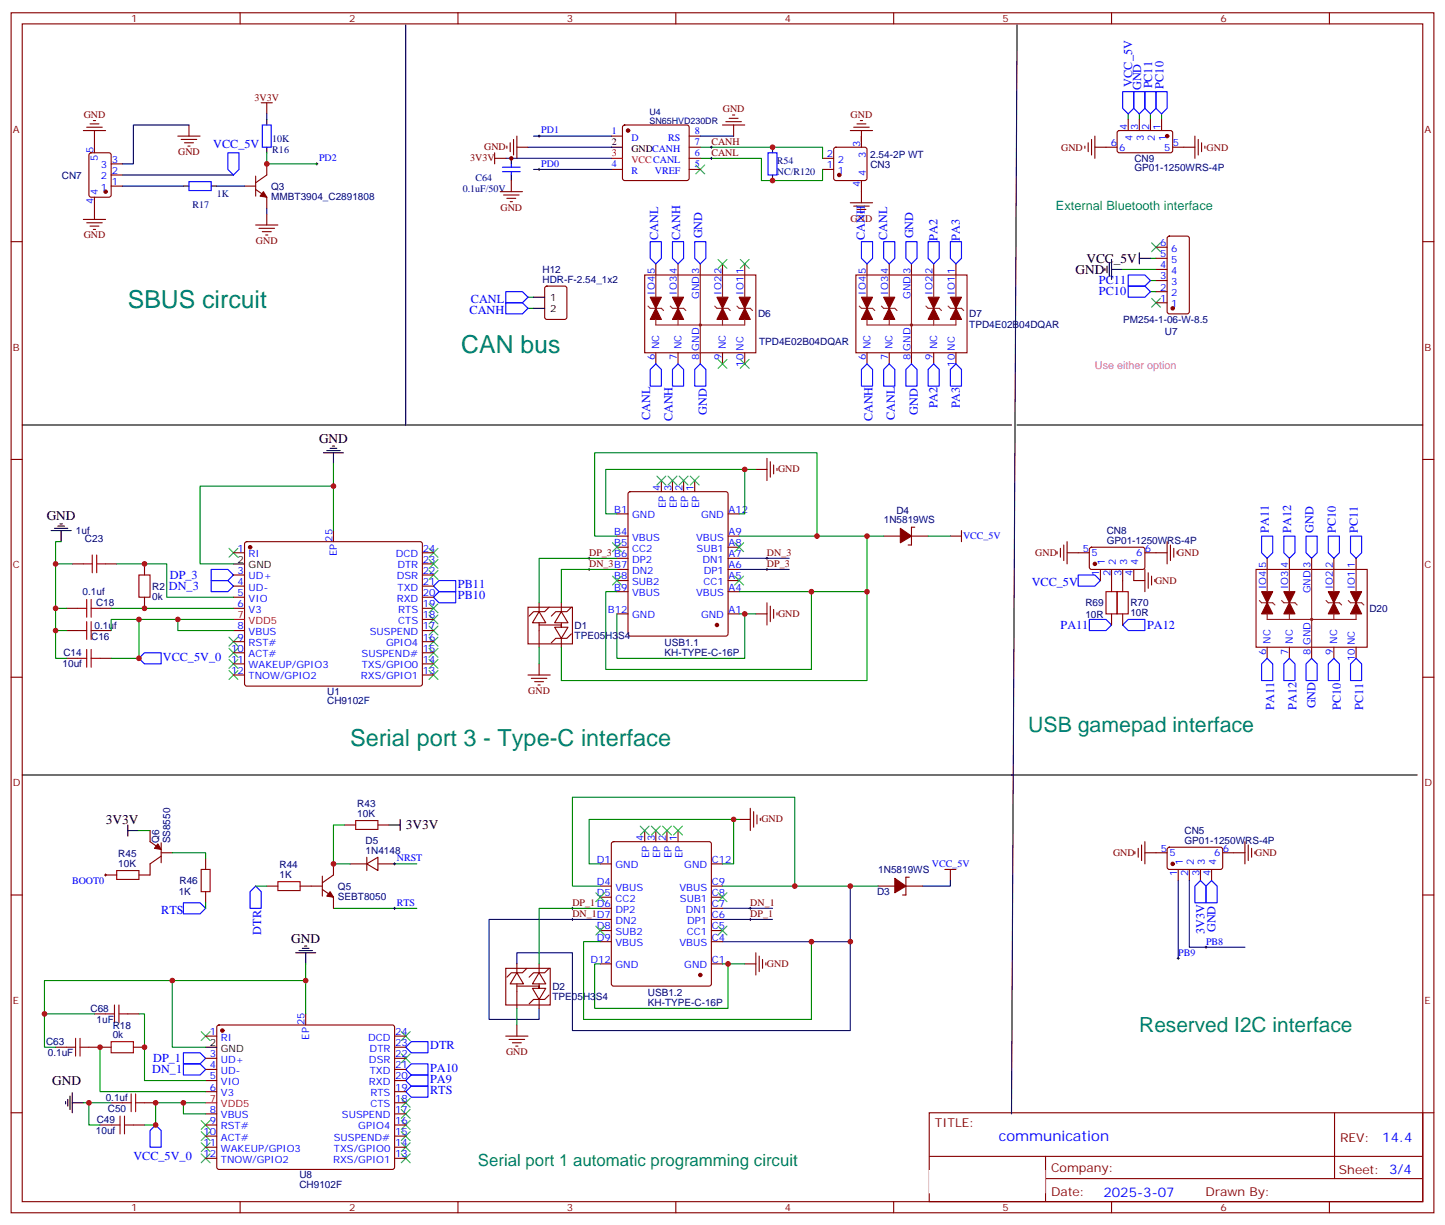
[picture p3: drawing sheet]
<svg xmlns="http://www.w3.org/2000/svg" width="459mm" height="389mm" viewBox="0 0 459 389" stroke-linecap="round" stroke-linejoin="round" font-family="sans-serif">
<g fill="none" stroke="#870000" stroke-width=".35">
<path d="M3.5 4.1h451.6v381h-451.6zM7.1 7.6h444.5v373.9h-444.5zM76.2 4.1v3.5M145.3 4.1v3.5M214.5 4.1v3.5M283.6 4.1v3.5M352.8 4.1v3.5M421.9 4.1v3.5M197.8 39.9l.5-.2h19.7l.5 .2 .2 .5v16.2l-.2 .5-.5 .2h-19.7l-.5-.2-.2-.5v-16.2zM358.1 37.9v3.6M361.6 37.9v3.6M365.1 37.9v3.6"/>
<path d="M368.7 37.9v3.6M28.5 48.7l.4-.2h5.7l.6 .4 .1 13-.5 .7h-5.9l-.6-.4-.1-13zM30 45v3.5M35.3 59.1h3.5M35.3 55.6h3.5M35.3 52h3.5M77.6 59.1h3.5M81.1 55.9v6.4M84.7 52v3.6l-3.6 2.4M194 53.8h3.6M194 43.2h3.6M218.7 46.7h3.5"/>
<path d="M218.7 53.8h3.5M218.7 50.3h3.5M218.7 43.2h3.5M261.1 53.8h3.5M261.1 50.3h3.5M264.8 46.9l.5-.2h9.2l.5 .2 .2 .5v9.2l-.3 .5-.4 .2h-9.2l-.5-.2-.2-.5v-9.2zM273.4 43.2v3.5M273.4 57.3v3.6M351 46.7h3.5M354.8 41.7l.4-.2h16.5l.5 .7-.1 5.9-.6 .4-16.5-.1-.5-.6v-5.6zM372.2 46.7h3.5M3.5 76.7h3.6"/>
<path d="M30 62.6v3.5M81.1 60.1l3.6 2.5v3.5M366.9 78.5h3.5M370.7 75.2l.4-.2h5.7l.6 .4 .1 23.6-.5 .6-5.9 .1-.6-.5-.1-23.5zM451.6 76.7h3.5M173.1 91l.5-.2h5.6l.7 .5v9.4l-.4 .7h-5.9l-.7-.4v-9.5zM204.6 87.3h35.3v24.7h-35.3zM208.1 83.8v3.5M215.2 83.8v3.5M222.2 83.8v3.5M229.3 83.8v3.5M236.4 83.8v3.5"/>
<path d="M271.6 87.3h35.3v24.7h-35.3zM275.2 83.8v3.5M282.2 83.8v3.5M289.3 83.8v3.5M296.3 83.8v3.5M303.4 83.8v3.5M366.9 96.1h3.5M366.9 92.6h3.5M366.9 89.1h3.5M366.9 85.5h3.5M366.9 82h3.5M208.1 112v3.5"/>
<path d="M215.2 112v3.5M222.2 112v3.5M229.3 112v3.5M236.4 112v3.5M275.2 112v3.5M282.2 112v3.5M289.3 112v3.5M296.3 112v3.5M303.4 112v3.5M3.5 145.9h3.6M199.6 156.3l.4-.2h30.4l.5 .2 .2 .5v44.5l-.3 .5-.4 .2h-30.4l-.5-.3-.2-.4v-44.5zM209.9 152.6v3.5"/>
<path d="M213.4 152.6v3.5M217 152.6v3.5M220.5 152.6v3.5M451.6 145.9h3.5M22.9 179h3.6M33.5 179h3.5M45.9 179v3.6M74.1 175.5h3.5M77.8 172.2l.5-.2h55l.5 .2 .3 .5v44.4l-.3 .5-.5 .2h-55l-.5-.2-.2-.5v-44.4zM105.8 168.5v3.5M134.1 175.5h3.5M134.1 179h3.5"/>
<path d="M195.8 163.2h3.5M195.8 170.2h3.5M195.8 173.7h3.5M195.8 177.3h3.5M231.1 163.2h3.5M231.1 170.2h3.5M231.1 173.7h3.5M231.1 177.3h3.5M280.5 170.2h5.3M289.3 170.2h5.3M290.3 167.4h-1v5.6h-1.1M342.2 175.5h3.5"/>
<path d="M346 173.9l.4-.2 16.5 .1 .5 .6-.1 6-.6 .4-16.5-.1-.5-.6v-5.7zM363.4 175.5h3.5M402.2 177.3v3.5M409.2 177.3v3.5M416.3 177.3v3.5M423.3 177.3v3.5M430.4 177.3v3.5M21.2 193.1h3.5M31.7 193.1h3.6M45.9 189.6v3.5M74.1 182.6h3.5M74.1 186.1h3.5"/>
<path d="M74.1 189.6h3.5M74.1 193.1h3.5M134.1 182.6h3.5M134.1 186.1h3.5M134.1 189.6h3.5M134.1 193.1h3.5M134.1 196.7h3.5M167.6 192.8h14.1v11.6h-14.1zM171.1 194.2l2.1 3.5h-4.2zM171.1 191.4v2.8M171.1 197.7v7.8M174.3 192.8l-1.4 1.4h-3.6l-1.4 1.4"/>
<path d="M176 199.1h4.3l-2.1 3.6zM178.2 194.2l2.1 3.5h-4.3zM178.2 197.7v1.4v-.7h-7.1M178.2 191.4v2.8M181.3 192.8l-1.4 1.4h-3.5l-1.4 1.4M195.8 180.8h3.5M195.8 184.3h3.5M195.8 187.9h3.5M195.8 194.9h3.5M231.1 180.8h3.5M231.1 184.3h3.5M231.1 187.9h3.5"/>
<path d="M231.1 194.9h3.5M349.2 180.8v3.5M352.8 180.8v7.1M352.8 194.9v3.5M356.3 180.8v7.1M356.3 194.9v3.5M359.8 180.8v3.5M398.6 180.8h35.3v24.7h-35.3zM3.5 215h3.6M21.2 200.2h3.5M21.2 209h3.5M31.7 200.2h3.6"/>
<path d="M31.7 209h3.6M74.1 200.2h3.5M74.1 203.7h3.5M74.1 207.3h3.5M74.1 210.8h3.5M74.1 214.3h3.5M134.1 200.2h3.5M134.1 203.7h3.5M134.1 207.3h3.5M134.1 210.8h3.5M134.1 214.3h3.5M178.2 202.7v2.8"/>
<path d="M181.3 201.3l-1.4 1.4h-3.5l-1.4 1.4M402.2 205.5v3.5M409.2 205.5v3.5M416.3 205.5v3.5M423.3 205.5v3.5M430.4 205.5v3.5M451.6 215h3.5M33.5 277.8h3.5M47.6 263.7v3.5l3.6 2.5M51.2 271.8l-3.6 2.5v3.5h-3.5M51.2 270.8h3.5M51.2 267.6v6.3"/>
<path d="M65.3 272.5v3.5M102.3 278.2v6.3M105.8 274.3v3.5l-3.5 2.5M109.4 261.9h3.5M111.1 274.3h5.3M116.4 274.3l3.5-2.1v4.2zM116.4 272.2v4.2M119.9 274.3h5.3M119.9 261.9h3.6M190.5 274.3h3.5M194.3 267.4l.4-.2h30.4l.5 .2 .2 .5v44.5l-.3 .5-.4 .2h-30.4l-.5-.2-.2-.5v-44.5zM204.6 263.7v3.5"/>
<path d="M208.1 263.7v3.5M211.7 263.7v3.5M215.2 263.7v3.5M225.8 274.3h3.5M288.6 278.5h-1.1v5.7h-1M366.9 270.8h3.5M370.7 269.2l.4-.2h16.5l.5 .7-.1 5.9-.7 .4h-16.5l-.4-.7v-5.6zM373.9 276v3.6M377.5 276v3.6M381 276v3.6M384.5 276v3.6M388.1 270.8h3.5"/>
<path d="M3.5 284.2h3.6M65.3 283.1v3.5M84.7 281.3h3.5M95.2 281.3h7.1M102.3 282.4l3.5 2.5v3.5M190.5 281.3h3.5M190.5 284.9h3.5M190.5 288.4h3.5M190.5 291.9h3.5M190.5 295.5h3.5M190.5 299h3.5M225.8 281.3h3.5"/>
<path d="M225.8 284.9h3.5M225.8 288.4h3.5M225.8 291.9h3.5M225.8 295.5h3.5M225.8 299h3.5M278.7 281.3h5.3M287.5 281.3h5.3M451.6 284.2h3.5M160.5 307.4h14.1v11.7h-14.1zM164 308.9l2.2 3.5h-4.3zM164 306v2.9M164 312.4v7.7"/>
<path d="M167.2 307.4l-1.4 1.5h-3.5l-1.4 1.4M169 313.8h4.2l-2.1 3.5zM171.1 308.9l2.1 3.5h-4.2zM171.1 312.4v1.4v-.7h-7.1M171.1 306v2.9M171.1 317.3v2.8M174.3 307.4l-1.4 1.5h-3.6l-1.4 1.4M174.3 315.9l-1.4 1.4h-3.6l-1.4 1.4M190.5 306h3.5M225.8 306h3.5M17.6 332.5h3.6M28.2 332.5h7.1"/>
<path d="M30 321.9h3.5M40.6 321.9h3.5M42.3 332.5h3.6M65.3 329h3.5M65.3 336h3.5M65.3 339.5h3.5M69 325.6l.5-.2h55l.5 .2 .2 .5v44.5l-.2 .5-.5 .2h-55l-.5-.2-.2-.5v-44.5zM97 321.9v3.5M125.2 329h3.6M125.2 336h3.6M125.2 339.5h3.6M125.2 332.5h3.6"/>
<path d="M3.5 353.3h3.6M31.7 357.2h3.6M35.3 350.1h3.5M42.3 357.2h3.6M45.9 350.1h3.5M65.3 343.1h3.5M65.3 346.6h3.5M65.3 353.7h3.5M65.3 357.2h3.5M125.2 343.1h3.6M125.2 346.6h3.6M125.2 353.7h3.6"/>
<path d="M125.2 357.2h3.6M125.2 350.1h3.6M294.9 353.3h156.7v28.2h-156.7zM423.5 353.3l.1 20.9M451.6 353.3h3.5M65.3 360.7h3.5M65.3 364.2h3.5M65.3 367.8h3.5M125.2 360.7h3.6M125.2 364.2h3.6M125.2 367.8h3.6M295 367.2h156.4"/>
<path d="M331.8 374.2h119.6M331.8 367.2v14.1M76.2 381.5v3.6M145.3 381.5v3.6M214.5 381.5v3.6M283.6 381.5v3.6M352.8 381.5v3.6M421.9 381.5v3.6"/>
</g>
<g fill="none" stroke="#000080" stroke-width=".35">
<path d="M60 39.7h-17.7v12.3h-3.5M84.7 36.2v1.7M38.8 55.6h35.3M38.8 59.1h19.4M68.8 59.1h8.8M160.5 50.3h33.5M167.6 46.7h26.4M169.3 53.8h24.7M169.3 43.2h24.7M222.2 43.2h10.6M84.7 66.1v1.8M234.6 177.3h15.9"/>
<path d="M234.6 180.8h15.9M301.6 279.6v1.7h-8.8M373.9 279.6v24.7M377.5 279.6v21.1h17.6M190.5 291.9h-35.3v31.8h15.9v-3.6M229.3 299h40.6M229.3 288.4h15.9M229.3 291.9h15.9M269.9 281.3v45.9h-88.2v-24.7h-17.7v3.5"/>
</g>
<g fill="none" stroke="#800000" stroke-width=".35">
<path d="M28.6 39.3h2.8M29.6 38.3h.7M60 39.7v3.5M82.9 32.6h3.5M84.7 32.6v3.6M229.3 39.7h7.1M230.4 38.6h4.9M231.4 37.6h2.8M232.5 36.5h.7M232.8 39.7v3.5M272 39.3h2.8M273 38.3h.8"/>
<path d="M26.5 41.5h7M27.5 40.4h5M30 41.5v3.5M56.4 43.2h7.1M57.5 44.3h4.9M58.6 45.3h2.8M59.6 46.4h.7M157 50.3h3.5M157 48.5v3.5M160.9 46.4v.7M161.9 45.3v2.9M162.3 57.3v3.6"/>
<path d="M163 44.3v4.9M164 43.2v7.1M164 46.7h3.6M269.9 41.5h7M270.9 40.4h5M273.4 41.5v3.5M344.3 46.4v.7M345.4 45.3v2.9M346.4 44.3v4.9M347.5 46.7h3.5M347.5 43.2v7.1M375.7 46.7h3.5"/>
<path d="M379.2 43.2v7.1M380.3 44.3v4.9M381.4 45.3v2.9M382.4 46.4v.7M26.5 69.7h7M27.5 70.7h5M28.6 71.8h2.8M29.6 72.8h.7M30 66.1v3.6M81.1 71.4h7.1M82.2 72.5h4.9M83.3 73.6h2.8"/>
<path d="M84.3 74.6h.7M84.7 67.9v3.5M158.7 60.9h7.1M159.8 61.9h4.9M160.9 63h2.8M161.9 64h.7M269.9 64.4h7M270.9 65.4h5M272 66.5h2.8M273 67.6h.8M273.4 60.9v3.5M239.9 149h3.5"/>
<path d="M243.4 145.5v7.1M244.5 146.6v4.9M245.5 147.6v2.9M246.6 148.7v.7M301.6 170.2h3.6M305.2 168.5v3.5M335.5 175.2v.7M336.5 174.1v2.8M337.6 173v5M338.7 175.5h3.5M338.7 172v7M366.9 175.5h3.5"/>
<path d="M370.4 172v7M371.5 173v5M372.5 174.1v2.8M373.6 175.2v.7M239.9 194.9h3.5M243.4 191.4v7M244.5 192.4v5M245.5 193.5v2.8M246.6 194.6v.7M359.8 184.3h3.6M363.4 180.8v7.1M364.4 181.9v4.9"/>
<path d="M365.5 182.9v2.8M366.5 184v.7M167.6 214.3h7M168.6 215.4h5M169.7 216.4h2.8M170.7 217.5h.7M171.1 210.8v3.5M238.1 256.6v7.1M239.2 257.7v4.9M240.2 258.8v2.8M241.3 259.8v.7M234.6 260.2h3.5"/>
<path d="M299.9 276h3.5M301.6 276v3.6M360.2 270.4v.7M361.2 269.3v2.9M362.3 268.3v4.9M363.4 270.8h3.5M363.4 267.2v7.1M391.6 270.8h3.5M395.1 267.2v7.1M396.2 268.3v4.9M397.2 269.3v2.9M398.3 270.4v.7"/>
<path d="M236.4 306h3.5M239.9 302.5v7.1M240.9 303.6v4.9M242 304.6v2.8M243.1 305.7v.7M160.5 329h7.1M161.6 330h4.9M162.6 331.1h2.9M163.7 332.1h.7M164 325.4v3.6"/>
</g>
<g fill="none" stroke="#000" stroke-width=".32">
<path d="M100.2 52h.7M100.5 51.7v.7M170.7 53.8h.7M170.7 43.2h.7M171.1 42.9v.7M171.1 53.4v.8M225.4 50.3h.7M225.4 46.7h.7M225.8 46.4v.7M225.8 49.9v.7M186.6 177.3h.7M187 176.9v.7"/>
<path d="M243.1 177.3h.7M243.4 176.9v.7M186.6 180.8h.7M187 180.4v.8M243.1 180.8h.7M243.4 180.4v.8M33.2 277.8h.7M33.5 277.5v.7M124.9 274.3h.7M125.2 273.9v.7M124.9 288.4h.7M125.2 288v.7"/>
<path d="M181.3 288.4h.7M181.3 291.9h.7M181.7 288v.7M181.7 291.6v.7M237.8 288.4h.7M237.8 291.9h.7M238.1 288v.7M238.1 291.6v.7M373.6 304.3h.7M373.9 303.9v.7M382.4 300.7h.7M382.8 300.4v.7"/>
</g>
<g fill="none" stroke="#000" stroke-width=".35">
<path d="M128.8 7.9v127M322.8 7.9l-1.8 345.8M84.7 37.9v1.8M58.2 59.1h1.8M67 59.1h1.8M84.7 46.7v1.8M162.3 50.3v1.7M162.3 55.6v1.7M194 46.7h3.6M245.2 46.7v1.8M245.2 55.6v1.7M169.3 94.4h3.6"/>
<path d="M169.3 97.9h3.6M350.7 85.2v.7M351.4 84.5v2.1M352.1 83.4v4.3M352.8 85.5h3.5M352.8 82.4v6.3M361.6 82h3.5M361.6 80.3v3.5M7.1 134.9h313.9M322.8 134.9h128.8M102.7 143.8h6.3M103.7 143.1h4.2"/>
<path d="M104.8 142.3h2.1M105.5 141.6h.7M105.8 143.8v3.5M16.2 168.5h6.4M17.3 167.7h4.2M18.3 167h2.2M19 166.3h.8M19.4 168.5v3.5M74.1 179h3.5M7.1 246.1h442.7M40.6 263.7h3.5M40.6 261.9v3.6"/>
<path d="M123.5 261.9h3.5M127 260.2v3.5M93.8 302.5h6.4M94.9 301.8h4.2M96 301.1h2.1M96.7 300.4h.7M97 302.5v3.5M65.3 332.5h3.5M20.8 349.8v.7M21.5 349.1v2.1M22.2 348v4.2M22.9 350.1h3.6"/>
<path d="M22.9 347v6.3"/>
</g>
<g fill="#870000" stroke="#870000" stroke-width=".35">
<path d="M83.6 60.9l1.1 1.7-2.2-.3z"/>
<path d="M104.8 283.1l1 1.8-2.1-.4z"/>
<path d="M50.1 267.9l1.1 1.8-2.2-.4z"/>
<path d="M284 278.9l3.5 2.4-3.5 2.2z"/>
<path d="M285.8 167.7l3.5 2.5-3.5 2.1z"/>
<path d="M428.6 187.9h3.6l-1.8 3.5z"/>
<path d="M430.4 191.4l1.8 3.5h-3.6z"/>
<path d="M421.6 187.9h3.5l-1.8 3.5z"/>
<path d="M423.3 191.4l1.8 3.5h-3.5z"/>
<path d="M407.5 187.9h3.5l-1.8 3.5z"/>
<path d="M409.2 191.4l1.8 3.5h-3.5z"/>
<path d="M400.4 187.9h3.5l-1.7 3.5z"/>
<path d="M402.2 191.4l1.7 3.5h-3.5z"/>
<path d="M234.6 94.4h3.5l-1.7 3.5z"/>
<path d="M236.4 97.9l1.7 3.5h-3.5z"/>
<path d="M227.5 94.4h3.6l-1.8 3.5z"/>
<path d="M229.3 97.9l1.8 3.5h-3.6z"/>
<path d="M213.4 94.4h3.6l-1.8 3.5z"/>
<path d="M215.2 97.9l1.8 3.5h-3.6z"/>
<path d="M206.4 94.4h3.5l-1.8 3.5z"/>
<path d="M208.1 97.9l1.8 3.5h-3.5z"/>
<path d="M301.6 94.4h3.6l-1.8 3.5z"/>
<path d="M303.4 97.9l1.8 3.5h-3.6z"/>
<path d="M294.6 94.4h3.5l-1.8 3.5z"/>
<path d="M296.3 97.9l1.8 3.5h-3.5z"/>
<path d="M280.5 94.4h3.5l-1.8 3.5z"/>
<path d="M282.2 97.9l1.8 3.5h-3.5z"/>
<path d="M273.4 94.4h3.5l-1.7 3.5z"/>
<path d="M275.2 97.9l1.7 3.5h-3.5z"/>
<circle cx="33.5" cy="60.9" r=".53"/>
<circle cx="227.5" cy="198.4" r=".53"/>
<circle cx="222.2" cy="309.6" r=".53"/>
<circle cx="79.4" cy="173.7" r=".53"/>
<circle cx="70.6" cy="327.2" r=".53"/>
<circle cx="370.4" cy="43.2" r=".53"/>
<circle cx="372.2" cy="97.9" r=".53"/>
<circle cx="372.2" cy="274.3" r=".53"/>
<circle cx="266.3" cy="55.6" r=".53"/>
<circle cx="199.3" cy="41.5" r=".53"/>
<circle cx="347.5" cy="179" r=".53"/>
</g>
<g fill="none" stroke="#00f" stroke-width=".35">
<path d="M83.3 39.7h2.8v7h-2.8zM356.3 29.1h3.5v5.3l-1.7 1.8-1.8-1.8zM359.8 29.1h3.6v5.3l-1.8 1.8-1.8-1.8zM363.4 29.1h3.5v5.3l-1.8 1.8-1.7-1.8zM366.9 29.1h3.5v5.3l-1.7 1.8-1.8-1.8zM60 57.7h7v2.8h-7zM72.3 48.5h3.5v5.3l-1.7 1.8-1.8-1.8zM159.5 54.5h5.6M159.5 53.1h5.6M162.3 52v1.1M162.3 54.5v1.1M243.8 48.5h2.8v7.1h-2.8z"/>
<path d="M206.4 76.7h3.5v5.3l-1.8 1.8-1.7-1.8zM213.4 76.7h3.6v5.3l-1.8 1.8-1.8-1.8zM220.5 76.7h3.5v5.3l-1.8 1.8-1.7-1.8zM273.4 76.7h3.5v5.3l-1.7 1.8-1.8-1.8zM280.5 76.7h3.5v5.3l-1.8 1.8-1.7-1.8zM287.5 76.7h3.5v5.3l-1.7 1.8-1.8-1.8zM294.6 76.7h3.5v5.3l-1.8 1.8-1.7-1.8zM301.6 76.7h3.6v5.3l-1.8 1.8-1.8-1.8zM160.5 92.6h5.3l1.8 1.8-1.8 1.7h-5.3zM160.5 96.1h5.3l1.8 1.8-1.8 1.8h-5.3zM358.1 90.8h5.3l1.7 1.8-1.7 1.8h-5.3zM358.1 87.3h5.3l1.7 1.8-1.7 1.7h-5.3z"/>
<path d="M208.1 115.5l1.8 1.8v5.3h-3.5v-5.3zM213.4 117.3l1.8-1.8 1.8 1.8v5.3h-3.6zM222.2 115.5l1.8 1.8v5.3h-3.5v-5.3zM275.2 115.5l1.7 1.8v5.3h-3.5v-5.3zM282.2 115.5l1.8 1.8v5.3h-3.5v-5.3zM289.3 115.5l1.7 1.8v5.3h-3.5v-5.3zM294.6 117.3l1.7-1.8 1.8 1.8v5.3h-3.5zM303.4 115.5l1.8 1.8v5.3h-3.6v-5.3zM400.4 170.2h3.5v5.3l-1.7 1.8-1.8-1.8zM407.5 170.2h3.5v5.3l-1.8 1.8-1.7-1.8zM414.5 170.2h3.5v5.3l-1.7 1.8-1.8-1.8zM421.6 170.2h3.5v5.3l-1.8 1.8-1.7-1.8z"/>
<path d="M428.6 170.2h3.6v5.3l-1.8 1.8-1.8-1.8zM67 184.3h5.3l1.8 1.8-1.8 1.8h-5.3zM67 180.8h5.3l1.8 1.8-1.8 1.7h-5.3zM137.6 189.6l1.7-1.7h5.3v3.5h-5.3zM137.6 186.1l1.7-1.8h5.3v3.6h-5.3zM342.2 182.6h5.3l1.7 1.7-1.7 1.8h-5.3zM345.7 196.7h5.3l1.8 1.7-1.8 1.8h-5.3zM358.1 196.7h5.3v3.5h-5.3l-1.8-1.8zM44.1 209l1.8-1.7h5.3v3.5h-5.3zM400.4 210.8l1.8-1.8 1.7 1.8v5.3h-3.5zM407.5 210.8l1.7-1.8 1.8 1.8v5.3h-3.5zM416.3 209l1.7 1.8v5.3h-3.5v-5.3z"/>
<path d="M421.6 210.8l1.7-1.8 1.8 1.8v5.3h-3.5zM428.6 210.8l1.8-1.8 1.8 1.8v5.3h-3.6zM381 279.6l1.8 1.7v5.3h-3.6v-5.3zM384.5 279.6l1.8 1.7v5.3h-3.5v-5.3zM58.2 286.6h5.3l1.8 1.8-1.8 1.8h-5.3zM81.1 281.3l1.8 1.8v5.3h-3.5v-5.3zM58.2 337.8h5.3l1.8 1.7-1.8 1.8h-5.3zM58.2 334.3h5.3l1.8 1.7-1.8 1.8h-5.3zM128.8 332.5l1.7-1.8h5.3v3.6h-5.3zM130.5 337.8h5.3v3.5h-5.3l-1.7-1.8zM49.4 357.2l1.8 1.8v5.2h-3.6v-5.2zM128.8 343.1l1.7-1.8h5.3v3.5h-5.3z"/>
<path d="M130.5 344.8h5.3v3.6h-5.3l-1.7-1.8z"/>
</g>
<g fill="none" stroke="#008700" stroke-width=".35">
<path d="M358.1 36.2v1.7M361.6 36.2v1.7M365.1 36.2v1.7M368.7 36.2v1.7M84.7 48.5v3.5h15.8M222.2 50.3h19.5v7h19.4v-3.5M222.2 46.7h38.9v3.6M273.4 43.2v1.8M167.6 97.9h1.7M167.6 94.4h1.7M356.3 85.5h10.6M365.1 82h1.8"/>
<path d="M365.1 89.1h1.8M365.1 92.6h1.8M105.8 154.3h-42.3v24.7h10.6M105.8 147.3v21.2M236.4 149v14.2h-1.8M239.9 149h-47.6v14.2h3.5M17.6 179v30h3.6M19.4 172h-1.8v7h5.3M37 179h15.9v10.6h21.2M195.8 170.2h-7.1v-26.4h70.6v26.4M195.8 177.3h-24.7v14.1M234.6 170.2h45.9"/>
<path d="M275.2 170.2v45.9h-97v-10.6M294.6 170.2h7M17.6 193.1h3.6M35.3 193.1h38.8M44.1 196.7h-8.8v3.5M56.4 196.7v3.5h17.7M74.1 196.7h-30v12.3h-8.8M195.8 194.9v14.1h40.6v-14.1h3.5M195.8 187.9h-3.5v24.6h65.2v-24.6M195.8 180.8h-17.6v10.6M234.6 194.9h1.8M234.6 187.9h40.6"/>
<path d="M17.6 200.2h3.6M171.1 205.5v5.3M44.1 263.7h3.5M54.7 270.8h10.6v1.7M109.4 261.9h-3.6v12.4h5.3M125.2 274.3h7.1M232.8 260.2v14.1h-3.5M234.6 260.2h-47.6v14.1h3.5M65.3 286.6v1.8M81.1 281.3h3.6M105.8 288.4h26.5M190.5 281.3h-8.8v-28.2h70.5v28.2"/>
<path d="M190.5 299h-5.3v24.7h72.3v-24.7M190.5 288.4h-19.4v17.6M229.3 281.3h49.4M54.7 311.3h-40.6v21.2h3.5M97 311.3h-42.3v21.2h10.6M97 306v15.9M190.5 306h-1.8v14.1h42.4v-14.1M229.3 306h7.1M14.1 321.9h15.9M31.7 332.5v14.1h33.6M44.1 321.9h1.8v21.2h19.4M164 320.1v5.3"/>
<path d="M26.5 350.1h8.8M28.2 350.1v7.1h3.5M58.2 350.1v3.6h7.1M65.3 350.1h-15.9v7.1h-3.5"/>
</g>
<g fill="none" stroke="#a10000" stroke-width=".35">
<path d="M26.5 179h2.8M29.3 176.2v5.7M30.7 176.2v5.7M30.7 179h2.8M24.7 193.1h2.8M27.5 190.3v5.7M27.5 197.4v5.6M28.9 190.3v5.7M28.9 197.4v5.6M28.9 193.1h2.8M44.1 182.6h3.5v7h-3.5zM351 187.9h3.5v7h-3.5z"/>
<path d="M354.5 187.9h3.6v7h-3.6zM24.7 209h2.8M24.7 200.2h2.8M27.5 206.2v5.6M28.9 206.2v5.6M28.9 209h2.8M28.9 200.2h2.8M37 276.4h7.1v2.8h-7.1zM63.9 276h2.8v7.1h-2.8zM88.2 279.9h7v2.9h-7zM112.9 260.5h7v2.8h-7zM36.3 319.1v5.6"/>
<path d="M37.7 319.1v5.6M21.2 332.5h2.8M24 329.7v5.6M25.4 332.5h2.8M25.4 329.7v5.6M33.5 321.9h2.8M35.3 330.7h7v3.6h-7zM37.7 321.9h2.9M35.3 357.2h2.8M38.1 354.4v5.6M38.8 350.1h2.8M39.5 354.4v5.6"/>
<path d="M39.5 357.2h2.8M41.6 347.3v5.7M43 347.3v5.7M43 350.1h2.9"/>
</g>
<g fill="none" stroke="#3c3" stroke-width=".35">
<path d="M220.8 52.4l2.9 2.8M223.7 52.4l-2.9 2.8M365.5 77.1l2.8 2.8M368.3 77.1l-2.8 2.8M227.9 82.4l2.8 2.8M230.7 82.4l-2.8 2.8M234.9 82.4l2.9 2.8M237.8 82.4l-2.9 2.8M365.5 94.7l2.8 2.8M368.3 94.7l-2.8 2.8M227.9 114.1l2.8 2.8M230.7 114.1l-2.8 2.8"/>
<path d="M234.9 114.1l2.9 2.8M237.8 114.1l-2.9 2.8M208.5 151.2l2.8 2.8M211.3 151.2l-2.8 2.8M212 151.2l2.8 2.8M214.8 151.2l-2.8 2.8M215.5 151.2l2.9 2.8M218.4 151.2l-2.9 2.8M219.1 151.2l2.8 2.8M221.9 151.2l-2.8 2.8M72.7 174.1l2.8 2.8M75.5 174.1l-2.8 2.8"/>
<path d="M136.2 174.1l2.8 2.8M136.2 177.6l2.8 2.8M139 174.1l-2.8 2.8M139 177.6l-2.8 2.8M194.4 172.3l2.8 2.9M197.2 172.3l-2.8 2.9M233.2 172.3l2.8 2.9M236 172.3l-2.8 2.9M136.2 198.8l2.8 2.8M136.2 195.3l2.8 2.8M136.2 181.2l2.8 2.8M136.2 191.7l2.8 2.9"/>
<path d="M139 198.8l-2.8 2.8M139 195.3l-2.8 2.8M139 181.2l-2.8 2.8M139 191.7l-2.8 2.9M194.4 182.9l2.8 2.8M197.2 182.9l-2.8 2.8M233.2 182.9l2.8 2.8M236 182.9l-2.8 2.8M72.7 212.9l2.8 2.8M72.7 209.4l2.8 2.8M72.7 205.8l2.8 2.9M72.7 202.3l2.8 2.8"/>
<path d="M75.5 212.9l-2.8 2.8M75.5 209.4l-2.8 2.8M75.5 205.8l-2.8 2.9M75.5 202.3l-2.8 2.8M136.2 212.9l2.8 2.8M136.2 209.4l2.8 2.8M136.2 205.8l2.8 2.9M136.2 202.3l2.8 2.8M139 212.9l-2.8 2.8M139 209.4l-2.8 2.8M139 205.8l-2.8 2.9M139 202.3l-2.8 2.8"/>
<path d="M203.2 262.3l2.8 2.8M206 262.3l-2.8 2.8M206.7 262.3l2.8 2.8M209.5 262.3l-2.8 2.8M210.3 262.3l2.8 2.8M213.1 262.3l-2.8 2.8M213.8 262.3l2.8 2.8M216.6 262.3l-2.8 2.8M189.1 283.5l2.8 2.8M189.1 294l2.8 2.9M191.9 283.5l-2.8 2.8M191.9 294l-2.8 2.9"/>
<path d="M227.9 283.5l2.8 2.8M227.9 294l2.8 2.9M230.7 283.5l-2.8 2.8M230.7 294l-2.8 2.9M63.9 327.6l2.8 2.8M66.7 327.6l-2.8 2.8M127.4 334.6l2.8 2.8M127.4 327.6l2.8 2.8M130.2 334.6l-2.8 2.8M130.2 327.6l-2.8 2.8M63.9 359.3l2.8 2.8M63.9 355.8l2.8 2.8"/>
<path d="M66.7 359.3l-2.8 2.8M66.7 355.8l-2.8 2.8M127.4 359.3l2.8 2.8M127.4 355.8l2.8 2.8M127.4 352.2l2.8 2.9M127.4 348.7l2.8 2.8M130.2 359.3l-2.8 2.8M130.2 355.8l-2.8 2.8M130.2 352.2l-2.8 2.9M130.2 348.7l-2.8 2.8M63.9 366.4l2.8 2.8M63.9 362.8l2.8 2.9"/>
<path d="M66.7 366.4l-2.8 2.8M66.7 362.8l-2.8 2.9M127.4 366.4l2.8 2.8M127.4 362.8l2.8 2.9M130.2 366.4l-2.8 2.8M130.2 362.8l-2.8 2.9"/>
</g>
<path d="M194 50.3h3.6M74.1 196.7h3.5M65.3 350.1h3.5" fill="none" stroke="#f00" stroke-width=".35"/>
<g fill="none" stroke="#8c2424" stroke-width=".35">
<path d="M205.7 97.2l.7 .7h3.5l.7 .7M208.1 87.3v7.1M212.7 97.2l.7 .7h3.6l.7 .7M215.2 87.3v7.1M222.2 87.3v24.7M226.8 97.2l.7 .7h3.6l.7 .7M229.3 87.3v7.1M233.9 97.2l.7 .7h3.5l.7 .7M236.4 87.3v7.1M272.7 97.2l.7 .7h3.5l.7 .7M275.2 87.3v7.1M279.8 97.2l.7 .7h3.5l.7 .7"/>
<path d="M282.2 87.3v7.1M289.3 87.3v24.7M293.9 97.2l.7 .7h3.5l.7 .7M296.3 87.3v7.1M300.9 97.2l.7 .7h3.6l.7 .7M303.4 87.3v7.1M208.1 101.4v1.8h28.3v-1.8M215.2 101.4v1.8M229.3 101.4v1.8M275.2 101.4v1.8h28.2v-1.8M282.2 101.4v1.8M296.3 101.4v1.8"/>
<path d="M399.7 190.7l.7 .7h3.5l.7 .7M402.2 194.9v1.8h28.2v-1.8M402.2 180.8v7.1M406.8 190.7l.7 .7h3.5l.7 .7M409.2 180.8v7.1M409.2 194.9v1.8M416.3 180.8v24.7M420.9 190.7l.7 .7h3.5l.7 .7M423.3 180.8v7.1M423.3 194.9v1.8M427.9 190.7l.7 .7h3.6l.7 .7M430.4 180.8v7.1"/>
<circle cx="222.3" cy="103.2" r=".35"/>
<circle cx="289.3" cy="103.2" r=".35"/>
<circle cx="416.3" cy="196.7" r=".35"/>
</g>
<g fill="#c00">
<circle cx="105.8" cy="274.3" r=".88"/>
<circle cx="236.4" cy="149" r=".88"/>
<circle cx="236.4" cy="194.9" r=".88"/>
<circle cx="232.8" cy="260.2" r=".88"/>
<circle cx="269.9" cy="299" r=".88"/>
<circle cx="231.1" cy="306" r=".88"/>
<circle cx="257.5" cy="299" r=".88"/>
<circle cx="257.5" cy="187.9" r=".88"/>
<circle cx="84.7" cy="52" r=".88"/>
<circle cx="56.4" cy="196.7" r=".88"/>
<circle cx="105.8" cy="154.3" r=".88"/>
<circle cx="44.1" cy="209" r=".88"/>
<circle cx="45.9" cy="193.1" r=".88"/>
<circle cx="45.9" cy="179" r=".88"/>
<circle cx="17.6" cy="179" r=".88"/>
<circle cx="17.6" cy="193.1" r=".88"/>
<circle cx="17.6" cy="200.2" r=".88"/>
<circle cx="44.1" cy="196.7" r=".88"/>
<circle cx="28.2" cy="350.1" r=".88"/>
<circle cx="97" cy="311.3" r=".88"/>
<circle cx="54.7" cy="311.3" r=".88"/>
<circle cx="58.2" cy="350.1" r=".88"/>
<circle cx="49.4" cy="357.2" r=".88"/>
<circle cx="49.4" cy="350.1" r=".88"/>
<circle cx="45.9" cy="332.5" r=".88"/>
<circle cx="31.8" cy="332.5" r=".88"/>
<circle cx="14.1" cy="321.9" r=".88"/>
<circle cx="259.3" cy="170.2" r=".88"/>
<circle cx="269.9" cy="281.3" r=".88"/>
<circle cx="252.2" cy="281.3" r=".88"/>
<circle cx="245.2" cy="57.3" r=".88"/>
<circle cx="245.2" cy="46.7" r=".88"/>
</g>
<circle cx="162.3" cy="50.3" r=".71" fill="#800000"/>
<g fill="#c00">
<circle cx="275.2" cy="170.2" r=".88"/>
<circle cx="275.2" cy="187.9" r=".88"/>
</g>
<g fill="#fff" stroke="#fff" stroke-width=".35">
<path d="M403.3 375.6h25.6v5.1h-25.6z"/>
<path d="M357.1 367.9h23.3v5.1h-23.3z"/>
<path d="M294.9 371.7h36.7v7h-36.7z"/>
</g>
<g font-size="7.9" fill="#008080">
<text x="40.6" y="97.8">SBUS circuit</text>
<text x="146.4" y="111.9">CAN bus</text>
</g>
<text font-size="7.5" fill="#008080" x="111.1" y="236.7">Serial port 3 - Type-C interface</text>
<text font-size="6.8" fill="#008080" x="326.3" y="232.4">USB gamepad interface</text>
<text font-size="6.6" fill="#008080" x="361.6" y="327.5">Reserved I2C interface</text>
<text font-size="5.3" fill="#008080" x="151.7" y="370.3">Serial port 1 automatic programming circuit</text>
<text font-size="4.6" fill="#00f" x="317" y="362.3">communication</text>
<g font-size="4.2">
<text x="344.8" y="83.4">VCC_5V</text>
<text x="341.3" y="87">GND</text>
<text x="101.3" y="140.6">GND</text>
<text x="14.8" y="165.2">GND</text>
<text x="33.6" y="261.6">3V3V</text>
<text x="128.8" y="263.3">3V3V</text>
<text x="92.4" y="299.3">GND</text>
<text x="16.6" y="344.5">GND</text>
</g>
<g font-size="4.2" fill="#00f">
<text x="438.7" y="362.6">14.4</text>
<text x="350.2" y="379.9">2025-3-07</text>
</g>
<text font-size="4.1" fill="#008080" x="335.1" y="66.8">External Bluetooth interface</text>
<g font-size="3.9" fill="#00f">
<text x="359.3" y="27.5" transform="rotate(-90 359.3 27.5)">VCC_5V</text>
<text x="362.2" y="28.7" transform="rotate(-90 362.2 28.7)">GND</text>
<text x="365.7" y="28.1" transform="rotate(-90 365.7 28.1)">PC11</text>
<text x="369.2" y="28.1" transform="rotate(-90 369.2 28.1)">PC10</text>
<text x="67.7" y="47.1">VCC_5V</text>
<text x="208.8" y="76.2" transform="rotate(-90 208.8 76.2)">CANL</text>
<text x="215.9" y="76.2" transform="rotate(-90 215.9 76.2)">CANH</text>
<text x="222.8" y="75.7" transform="rotate(-90 222.8 75.7)">GND</text>
<text x="274.5" y="76.2" transform="rotate(-90 274.5 76.2)">CANH</text>
<text x="281.5" y="76.2" transform="rotate(-90 281.5 76.2)">CANL</text>
<text x="289.9" y="75.7" transform="rotate(-90 289.9 75.7)">GND</text>
<text x="297.6" y="76.4" transform="rotate(-90 297.6 76.4)">PA2</text>
<text x="304.6" y="76.4" transform="rotate(-90 304.6 76.4)">PA3</text>
<text x="348.8" y="93.8">PC10</text>
<text x="348.8" y="90.3">PC11</text>
<text x="149" y="99.7">CANH</text>
<text x="149.5" y="96.1">CANL</text>
<text x="224.3" y="131.8" transform="rotate(-90 224.3 131.8)">GND</text>
<text x="291.3" y="131.8" transform="rotate(-90 291.3 131.8)">GND</text>
<text x="297.5" y="129.6" transform="rotate(-90 297.5 129.6)">PA2</text>
<text x="304.6" y="129.6" transform="rotate(-90 304.6 129.6)">PA3</text>
<text x="206.4" y="133.4" transform="rotate(-90 206.4 133.4)">CANL</text>
<text x="213.4" y="133.8" transform="rotate(-90 213.4 133.8)">CANH</text>
<text x="276.9" y="133.8" transform="rotate(-90 276.9 133.8)">CANH</text>
<text x="284" y="133.4" transform="rotate(-90 284 133.4)">CANL</text>
<text x="402.7" y="169.2" transform="rotate(-90 402.7 169.2)">PA11</text>
<text x="409.8" y="169.2" transform="rotate(-90 409.8 169.2)">PA12</text>
<text x="416.9" y="169.2" transform="rotate(-90 416.9 169.2)">GND</text>
<text x="423.9" y="169.2" transform="rotate(-90 423.9 169.2)">PC10</text>
<text x="431" y="169.2" transform="rotate(-90 431 169.2)">PC11</text>
<text x="53.9" y="183.8">DP_3</text>
<text x="53.6" y="187.3">DN_3</text>
<text x="145.3" y="190.3">PB10</text>
<text x="145.3" y="186.8">PB11</text>
<text x="327.5" y="186.1">VCC_5V</text>
<text x="336.6" y="199.7">PA11</text>
<text x="364.1" y="199.8">PA12</text>
<text x="51.7" y="209.7">VCC_5V_0</text>
<text x="404.4" y="225.3" transform="rotate(-90 404.4 225.3)">PA11</text>
<text x="411.5" y="225.4" transform="rotate(-90 411.5 225.4)">PA12</text>
<text x="417.5" y="224.9" transform="rotate(-90 417.5 224.9)">GND</text>
<text x="425.6" y="225.5" transform="rotate(-90 425.6 225.5)">PC10</text>
<text x="432.7" y="225.4" transform="rotate(-90 432.7 225.4)">PC11</text>
<text x="51.2" y="290.2">RTS</text>
<text x="82.9" y="296.7" transform="rotate(-90 82.9 296.7)">DTR</text>
<text x="382.3" y="296.6" transform="rotate(-90 382.3 296.6)">3V3V</text>
<text x="385.8" y="296" transform="rotate(-90 385.8 296)">GND</text>
<text x="136.5" y="333.2">DTR</text>
<text x="48.3" y="340.8">DN_1</text>
<text x="48.6" y="337.3">DP_1</text>
<text x="136.5" y="340.3">PA10</text>
<text x="136.5" y="347.3">RTS</text>
<text x="136.5" y="343.8">PA9</text>
<text x="42.3" y="368.4">VCC_5V_0</text>
</g>
<g font-size="3.9" fill="#800">
<text x="296.7" y="357.9">TITLE:</text>
<text x="425.3" y="362.6">REV:</text>
<text x="333.6" y="372.1">Company:</text>
<text x="425" y="372.7">Sheet: 3/4</text>
<text x="333.6" y="379.8">Date:</text>
<text x="382.6" y="379.9">Drawn By:</text>
</g>
<text font-size="3.4" fill="#f0f" x="347.5" y="117.3">Use either option</text>
<g font-size="3.2" fill="#800">
<text x="41.6" y="7.1">1</text>
<text x="110.8" y="7.1">2</text>
<text x="179.9" y="7.1">3</text>
<text x="249.1" y="7.1">4</text>
<text x="318.2" y="7.1">5</text>
<text x="387.3" y="7.1">6</text>
<text x="4.1" y="42.2">A</text>
<text x="452.1" y="42.2">A</text>
<text x="4.1" y="111.3">B</text>
<text x="452.1" y="111.3">B</text>
<text x="4.1" y="180.4">C</text>
<text x="452.1" y="180.4">C</text>
<text x="4.1" y="249.6">D</text>
<text x="452.1" y="249.6">D</text>
<text x="4.1" y="318.7">E</text>
<text x="452.1" y="318.7">E</text>
<text x="41.6" y="384.5">1</text>
<text x="110.8" y="384.5">2</text>
<text x="179.9" y="384.5">3</text>
<text x="249.1" y="384.5">4</text>
<text x="318.2" y="384.5">5</text>
<text x="387.3" y="384.5">6</text>
</g>
<g font-size="3.2" fill="#800000">
<text x="80.8" y="32">3V3V</text>
<text x="229.4" y="35.5">GND</text>
<text x="26.6" y="37.4">GND</text>
<text x="270" y="37.4">GND</text>
<text x="153.7" y="47.7">GND</text>
<text x="225.8" y="46.1">CANH</text>
<text x="336.8" y="47.9">GND</text>
<text x="382.9" y="47.9">GND</text>
<text x="56.5" y="49.3">GND</text>
<text x="149.2" y="51.2">3V3V</text>
<text x="225.8" y="49.6">CANL</text>
<text x="158.8" y="66.9">GND</text>
<text x="270" y="70.4">GND</text>
<text x="26.6" y="75.7">GND</text>
<text x="81.2" y="77.5">GND</text>
<text x="246.9" y="150">GND</text>
<text x="187" y="176.6">DP_3 B6</text>
<text x="243.4" y="176.6">DN_3</text>
<text x="328.6" y="176.5">GND</text>
<text x="373.7" y="176.5">GND</text>
<text x="187" y="180.2">DN_3B7</text>
<text x="243.4" y="180.2">DP_3</text>
<text x="366.6" y="185.4">GND</text>
<text x="246.9" y="195.9">GND</text>
<text x="167.7" y="220.4">GND</text>
<text x="241.7" y="261.1">GND</text>
<text x="353.3" y="271.8">GND</text>
<text x="398.3" y="271.8">GND</text>
<text x="181.7" y="287.8">DP_1D6</text>
<text x="238.1" y="287.8">DN_1</text>
<text x="181.7" y="291.3">DN_1D7</text>
<text x="238.1" y="291.3">DP_1</text>
<text x="243.4" y="307">GND</text>
<text x="160.6" y="335">GND</text>
</g>
<g font-size="3.2" fill="#00f">
<text x="357.7" y="41.3" transform="rotate(-90 357.7 41.3)">4</text>
<text x="361.2" y="41.3" transform="rotate(-90 361.2 41.3)">3</text>
<text x="364.8" y="41.3" transform="rotate(-90 364.8 41.3)">2</text>
<text x="368.3" y="41.3" transform="rotate(-90 368.3 41.3)">1</text>
<text x="171.8" y="42.3">PD1</text>
<text x="194.2" y="42.5">1</text>
<text x="200.4" y="44.8">D</text>
<text x="212.1" y="44.8">RS</text>
<text x="220.5" y="46">7</text>
<text x="220.5" y="42.5">8</text>
<text x="273" y="46.6" transform="rotate(-90 273 46.6)">3</text>
<text x="352.5" y="46.4">6</text>
<text x="355.2" y="47.8">6</text>
<text x="359.5" y="44.8" transform="rotate(-90 359.5 44.8)">4</text>
<text x="363" y="44.8" transform="rotate(-90 363 44.8)">3</text>
<text x="366.5" y="44.8" transform="rotate(-90 366.5 44.8)">2</text>
<text x="369.5" y="47.8">5</text>
<text x="370.1" y="44.8" transform="rotate(-90 370.1 44.8)">1</text>
<text x="372.2" y="46.4">5</text>
<text x="29.6" y="48.5" transform="rotate(-90 29.6 48.5)">5</text>
<text x="31" y="51.2" transform="rotate(-90 31 51.2)">5</text>
<text x="32" y="53.4">3</text>
<text x="35.5" y="51.7">3</text>
<text x="101.2" y="51.2">PD2</text>
<text x="171.8" y="52.9">PD0</text>
<text x="194.2" y="53.1">4</text>
<text x="220.5" y="53.1">5</text>
<text x="220.5" y="49.6">6</text>
<text x="262.4" y="53.4">1</text>
<text x="262.4" y="49.9">2</text>
<text x="265.9" y="51.7">2</text>
<text x="274.8" y="50.1" transform="rotate(-90 274.8 50.1)">3</text>
<text x="32" y="57">2</text>
<text x="35.5" y="58.7">1</text>
<text x="35.5" y="55.2">2</text>
<text x="200.4" y="55.4">R</text>
<text x="207.8" y="55.4">VREF</text>
<text x="265.9" y="55.2">1</text>
<text x="273" y="59.5" transform="rotate(-90 273 59.5)">4</text>
<text x="274.8" y="56" transform="rotate(-90 274.8 56)">4</text>
<text x="29.6" y="64.6" transform="rotate(-90 29.6 64.6)">4</text>
<text x="31" y="61.9" transform="rotate(-90 31 61.9)">4</text>
<text x="32" y="60.5">1</text>
<text x="368.2" y="81.7">5</text>
<text x="368.2" y="78.1">6</text>
<text x="371.7" y="83.4">5</text>
<text x="371.7" y="79.9">6</text>
<text x="207.8" y="87" transform="rotate(-90 207.8 87)">5</text>
<text x="214.8" y="87" transform="rotate(-90 214.8 87)">4</text>
<text x="221.9" y="87" transform="rotate(-90 221.9 87)">3</text>
<text x="229" y="87" transform="rotate(-90 229 87)">2</text>
<text x="236" y="87" transform="rotate(-90 236 87)">1</text>
<text x="274.8" y="87" transform="rotate(-90 274.8 87)">5</text>
<text x="281.9" y="87" transform="rotate(-90 281.9 87)">4</text>
<text x="288.9" y="87" transform="rotate(-90 288.9 87)">3</text>
<text x="296" y="87" transform="rotate(-90 296 87)">2</text>
<text x="303" y="87" transform="rotate(-90 303 87)">1</text>
<text x="368.2" y="88.7">3</text>
<text x="368.2" y="85.2">4</text>
<text x="371.7" y="87">4</text>
<text x="207.8" y="93.5" transform="rotate(-90 207.8 93.5)">IO4</text>
<text x="214.8" y="93.5" transform="rotate(-90 214.8 93.5)">IO3</text>
<text x="221.9" y="94.9" transform="rotate(-90 221.9 94.9)">GND</text>
<text x="229" y="93.5" transform="rotate(-90 229 93.5)">IO2</text>
<text x="236" y="93.5" transform="rotate(-90 236 93.5)">IO1</text>
<text x="274.8" y="93.5" transform="rotate(-90 274.8 93.5)">IO4</text>
<text x="281.9" y="93.5" transform="rotate(-90 281.9 93.5)">IO3</text>
<text x="288.9" y="94.9" transform="rotate(-90 288.9 94.9)">GND</text>
<text x="296" y="93.5" transform="rotate(-90 296 93.5)">IO2</text>
<text x="303" y="93.5" transform="rotate(-90 303 93.5)">IO1</text>
<text x="368.2" y="95.8">1</text>
<text x="368.2" y="92.3">2</text>
<text x="371.7" y="94">2</text>
<text x="371.7" y="90.5">3</text>
<text x="371.7" y="97.5">1</text>
<text x="209.2" y="110.9" transform="rotate(-90 209.2 110.9)">NC</text>
<text x="216.3" y="110.9" transform="rotate(-90 216.3 110.9)">NC</text>
<text x="221.9" y="111.3" transform="rotate(-90 221.9 111.3)">GND</text>
<text x="230.4" y="110.9" transform="rotate(-90 230.4 110.9)">NC</text>
<text x="236" y="111.3" transform="rotate(-90 236 111.3)">NC</text>
<text x="276.2" y="110.9" transform="rotate(-90 276.2 110.9)">NC</text>
<text x="283.3" y="110.9" transform="rotate(-90 283.3 110.9)">NC</text>
<text x="288.9" y="111.3" transform="rotate(-90 288.9 111.3)">GND</text>
<text x="297.4" y="110.9" transform="rotate(-90 297.4 110.9)">NC</text>
<text x="303" y="111.3" transform="rotate(-90 303 111.3)">NC</text>
<text x="207.8" y="114.4" transform="rotate(-90 207.8 114.4)">6</text>
<text x="214.8" y="114.4" transform="rotate(-90 214.8 114.4)">7</text>
<text x="221.9" y="114.4" transform="rotate(-90 221.9 114.4)">8</text>
<text x="229" y="114.4" transform="rotate(-90 229 114.4)">9</text>
<text x="236" y="116.4" transform="rotate(-90 236 116.4)">10</text>
<text x="274.8" y="114.4" transform="rotate(-90 274.8 114.4)">6</text>
<text x="281.9" y="114.4" transform="rotate(-90 281.9 114.4)">7</text>
<text x="288.9" y="114.4" transform="rotate(-90 288.9 114.4)">8</text>
<text x="296" y="114.4" transform="rotate(-90 296 114.4)">9</text>
<text x="303" y="116.4" transform="rotate(-90 303 116.4)">10</text>
<text x="209.5" y="155.9" transform="rotate(-90 209.5 155.9)">4</text>
<text x="213.1" y="155.9" transform="rotate(-90 213.1 155.9)">3</text>
<text x="216.6" y="155.9" transform="rotate(-90 216.6 155.9)">2</text>
<text x="220.1" y="155.9" transform="rotate(-90 220.1 155.9)">1</text>
<text x="211.3" y="161.3" transform="rotate(-90 211.3 161.3)">EP</text>
<text x="214.8" y="161.3" transform="rotate(-90 214.8 161.3)">EP</text>
<text x="218.4" y="161.3" transform="rotate(-90 218.4 161.3)">EP</text>
<text x="221.9" y="161.3" transform="rotate(-90 221.9 161.3)">EP</text>
<text x="195" y="162.8">B1</text>
<text x="200.6" y="164.6">GND</text>
<text x="222.5" y="164.6">GND</text>
<text x="231.2" y="162.8">A12</text>
<text x="105.5" y="172" transform="rotate(-90 105.5 172)">25</text>
<text x="195" y="173.4">B5</text>
<text x="195" y="169.9">B4</text>
<text x="200.6" y="171.6">VBUS</text>
<text x="220.9" y="171.6">VBUS</text>
<text x="231.2" y="169.9">A9</text>
<text x="231.2" y="173.4">A8</text>
<text x="305.7" y="171.2">VCC_5V</text>
<text x="75.4" y="175.2">1</text>
<text x="78.9" y="176.9">RI</text>
<text x="106.9" y="176.6" transform="rotate(-90 106.9 176.6)">EP</text>
<text x="125.6" y="176.9">DCD</text>
<text x="134.2" y="178.7">23</text>
<text x="134.2" y="175.2">24</text>
<text x="200.6" y="178.7">DP2</text>
<text x="200.6" y="175.2">CC2</text>
<text x="221.1" y="175.2">SUB1</text>
<text x="222.9" y="178.7">DN1</text>
<text x="231.2" y="176.9">A7</text>
<text x="343.7" y="175.2">5</text>
<text x="346.4" y="176.6">5</text>
<text x="350.7" y="179.5" transform="rotate(-90 350.7 179.5)">1</text>
<text x="354.2" y="179.5" transform="rotate(-90 354.2 179.5)">2</text>
<text x="357.7" y="179.5" transform="rotate(-90 357.7 179.5)">3</text>
<text x="360.6" y="176.6">6</text>
<text x="361.2" y="179.5" transform="rotate(-90 361.2 179.5)">4</text>
<text x="363.4" y="175.2">6</text>
<text x="75.4" y="182.2">3</text>
<text x="75.4" y="185.7">4</text>
<text x="78.9" y="184">UD+</text>
<text x="125.9" y="184">DSR</text>
<text x="126.1" y="180.4">DTR</text>
<text x="134.2" y="185.7">21</text>
<text x="134.2" y="182.2">22</text>
<text x="195" y="184">B8</text>
<text x="200.6" y="185.7">SUB2</text>
<text x="200.6" y="182.2">DN2</text>
<text x="223.3" y="185.7">CC1</text>
<text x="223.4" y="182.2">DP1</text>
<text x="231.2" y="180.4">A6</text>
<text x="231.2" y="184">A5</text>
<text x="348.9" y="183" transform="rotate(-90 348.9 183)">1</text>
<text x="352.4" y="183" transform="rotate(-90 352.4 183)">2</text>
<text x="356" y="183" transform="rotate(-90 356 183)">3</text>
<text x="359.5" y="183" transform="rotate(-90 359.5 183)">4</text>
<text x="401.8" y="180.4" transform="rotate(-90 401.8 180.4)">5</text>
<text x="408.9" y="180.4" transform="rotate(-90 408.9 180.4)">4</text>
<text x="415.9" y="180.4" transform="rotate(-90 415.9 180.4)">3</text>
<text x="423" y="180.4" transform="rotate(-90 423 180.4)">2</text>
<text x="430" y="180.4" transform="rotate(-90 430 180.4)">1</text>
<text x="75.4" y="189.3">5</text>
<text x="78.9" y="187.5">UD-</text>
<text x="78.9" y="191">VIO</text>
<text x="125.9" y="191">RXD</text>
<text x="126.2" y="187.5">TXD</text>
<text x="134.2" y="189.3">20</text>
<text x="195" y="187.5">B9</text>
<text x="200.6" y="189.3">VBUS</text>
<text x="220.9" y="189.3">VBUS</text>
<text x="231.2" y="187.5">A4</text>
<text x="401.8" y="187" transform="rotate(-90 401.8 187)">IO4</text>
<text x="408.9" y="187" transform="rotate(-90 408.9 187)">IO3</text>
<text x="415.9" y="188.4" transform="rotate(-90 415.9 188.4)">GND</text>
<text x="423" y="187" transform="rotate(-90 423 187)">IO2</text>
<text x="430" y="187" transform="rotate(-90 430 187)">IO1</text>
<text x="75.4" y="192.8">6</text>
<text x="78.9" y="194.6">V3</text>
<text x="126.4" y="194.6">RTS</text>
<text x="134.2" y="196.3">18</text>
<text x="134.2" y="192.8">19</text>
<text x="192.9" y="194.6">B12</text>
<text x="200.6" y="196.3">GND</text>
<text x="222.5" y="196.3">GND</text>
<text x="231.2" y="194.6">A1</text>
<text x="75.4" y="199.8">8</text>
<text x="75.4" y="203.4">9</text>
<text x="78.9" y="201.6">VBUS</text>
<text x="117.4" y="201.6">SUSPEND</text>
<text x="126.4" y="198.1">CTS</text>
<text x="134.2" y="203.4">16</text>
<text x="134.2" y="199.8">17</text>
<text x="73.4" y="206.9">10</text>
<text x="78.9" y="205.1">RST#</text>
<text x="78.9" y="208.7">ACT#</text>
<text x="114.8" y="208.7">SUSPEND#</text>
<text x="122.5" y="205.1">GPIO4</text>
<text x="134.2" y="206.9">15</text>
<text x="401.8" y="207.9" transform="rotate(-90 401.8 207.9)">6</text>
<text x="403.2" y="204.4" transform="rotate(-90 403.2 204.4)">NC</text>
<text x="408.9" y="207.9" transform="rotate(-90 408.9 207.9)">7</text>
<text x="410.3" y="204.4" transform="rotate(-90 410.3 204.4)">NC</text>
<text x="415.9" y="207.9" transform="rotate(-90 415.9 207.9)">8</text>
<text x="415.9" y="204.8" transform="rotate(-90 415.9 204.8)">GND</text>
<text x="423" y="207.9" transform="rotate(-90 423 207.9)">9</text>
<text x="424.4" y="204.4" transform="rotate(-90 424.4 204.4)">NC</text>
<text x="430" y="209.9" transform="rotate(-90 430 209.9)">10</text>
<text x="430" y="204.8" transform="rotate(-90 430 204.8)">NC</text>
<text x="73.4" y="210.4">11</text>
<text x="73.4" y="214">12</text>
<text x="78.9" y="212.2">WAKEUP/GPIO3</text>
<text x="78.9" y="215.7">TNOW/GPIO2</text>
<text x="114.5" y="215.7">RXS/GPIO1</text>
<text x="114.8" y="212.2">TXS/GPIO0</text>
<text x="134.2" y="214">13</text>
<text x="134.2" y="210.4">14</text>
<text x="204.3" y="267.1" transform="rotate(-90 204.3 267.1)">4</text>
<text x="207.8" y="267.1" transform="rotate(-90 207.8 267.1)">3</text>
<text x="211.3" y="267.1" transform="rotate(-90 211.3 267.1)">2</text>
<text x="214.8" y="267.1" transform="rotate(-90 214.8 267.1)">1</text>
<text x="125.9" y="273.4">NRST</text>
<text x="189.4" y="273.9">D1</text>
<text x="195.3" y="275.7">GND</text>
<text x="206" y="272.5" transform="rotate(-90 206 272.5)">EP</text>
<text x="209.5" y="272.5" transform="rotate(-90 209.5 272.5)">EP</text>
<text x="213.1" y="272.5" transform="rotate(-90 213.1 272.5)">EP</text>
<text x="216.6" y="272.5" transform="rotate(-90 216.6 272.5)">EP</text>
<text x="217.2" y="275.7">GND</text>
<text x="226" y="273.9">C12</text>
<text x="295.7" y="275.2">VCC_5V</text>
<text x="368.4" y="270.4">5</text>
<text x="371.1" y="271.8">5</text>
<text x="375.4" y="274.7" transform="rotate(-90 375.4 274.7)">1</text>
<text x="378.9" y="274.7" transform="rotate(-90 378.9 274.7)">2</text>
<text x="382.4" y="274.7" transform="rotate(-90 382.4 274.7)">3</text>
<text x="385.3" y="271.8">6</text>
<text x="385.9" y="274.7" transform="rotate(-90 385.9 274.7)">4</text>
<text x="388.1" y="270.4">6</text>
<text x="22.9" y="280.8">BOOT0</text>
<text x="189.4" y="281">D4</text>
<text x="226" y="281">C9</text>
<text x="373.6" y="278.2" transform="rotate(-90 373.6 278.2)">1</text>
<text x="377.1" y="278.2" transform="rotate(-90 377.1 278.2)">2</text>
<text x="380.6" y="278.2" transform="rotate(-90 380.6 278.2)">3</text>
<text x="384.2" y="278.2" transform="rotate(-90 384.2 278.2)">4</text>
<text x="125.9" y="287.5">RTS</text>
<text x="189.4" y="284.5">D5</text>
<text x="195.3" y="286.3">CC2</text>
<text x="195.3" y="282.8">VBUS</text>
<text x="215.6" y="282.8">VBUS</text>
<text x="215.8" y="286.3">SUB1</text>
<text x="226" y="284.5">C8</text>
<text x="195.3" y="293.3">DN2</text>
<text x="195.3" y="289.8">DP2</text>
<text x="217.6" y="289.8">DN1</text>
<text x="218.1" y="293.3">DP1</text>
<text x="226" y="288">C7</text>
<text x="226" y="291.6">C6</text>
<text x="189.4" y="298.6">D9</text>
<text x="189.4" y="295.1">D8</text>
<text x="195.3" y="296.9">SUB2</text>
<text x="218" y="296.9">CC1</text>
<text x="226" y="295.1">C5</text>
<text x="226" y="298.6">C4</text>
<text x="187.4" y="305.7">D12</text>
<text x="195.3" y="300.4">VBUS</text>
<text x="215.6" y="300.4">VBUS</text>
<text x="226" y="305.7">C1</text>
<text x="373.9" y="303.6">PB9</text>
<text x="382.8" y="300.1">PB8</text>
<text x="195.3" y="307.4">GND</text>
<text x="217.2" y="307.4">GND</text>
<text x="66.6" y="328.6">1</text>
<text x="96.7" y="325.4" transform="rotate(-90 96.7 325.4)">25</text>
<text x="125.4" y="328.6">24</text>
<text x="66.6" y="335.7">3</text>
<text x="70.1" y="330.4">RI</text>
<text x="98.1" y="330.1" transform="rotate(-90 98.1 330.1)">EP</text>
<text x="116.8" y="330.4">DCD</text>
<text x="117.3" y="333.9">DTR</text>
<text x="125.4" y="335.7">22</text>
<text x="125.4" y="332.1">23</text>
<text x="66.6" y="339.2">4</text>
<text x="70.1" y="337.4">UD+</text>
<text x="70.1" y="341">UD-</text>
<text x="117.1" y="337.4">DSR</text>
<text x="117.4" y="341">TXD</text>
<text x="125.4" y="339.2">21</text>
<text x="66.6" y="342.7">5</text>
<text x="66.6" y="346.3">6</text>
<text x="70.1" y="344.5">VIO</text>
<text x="117.1" y="344.5">RXD</text>
<text x="125.4" y="346.3">19</text>
<text x="125.4" y="342.7">20</text>
<text x="66.6" y="353.3">8</text>
<text x="70.1" y="348">V3</text>
<text x="117.6" y="351.5">CTS</text>
<text x="117.6" y="348">RTS</text>
<text x="125.4" y="353.3">17</text>
<text x="125.4" y="349.8">18</text>
<text x="66.6" y="356.8">9</text>
<text x="70.1" y="355.1">VBUS</text>
<text x="70.1" y="358.6">RST#</text>
<text x="108.5" y="355.1">SUSPEND</text>
<text x="113.7" y="358.6">GPIO4</text>
<text x="125.4" y="356.8">16</text>
<text x="64.6" y="360.4">10</text>
<text x="64.6" y="363.9">11</text>
<text x="70.1" y="362.1">ACT#</text>
<text x="70.1" y="365.7">WAKEUP/GPIO3</text>
<text x="105.9" y="362.1">SUSPEND#</text>
<text x="106" y="365.7">TXS/GPIO0</text>
<text x="125.4" y="363.9">14</text>
<text x="125.4" y="360.4">15</text>
<text x="64.6" y="367.4">12</text>
<text x="70.1" y="369.2">TNOW/GPIO2</text>
<text x="105.7" y="369.2">RXS/GPIO1</text>
<text x="125.4" y="367.4">13</text>
</g>
<g font-size="3.2" fill="#000080">
<text x="86.4" y="45">10K</text>
<text x="86.4" y="48.5">R16</text>
<text x="246.6" y="52">R54</text>
<text x="276.2" y="50.3">2.54-2P WT</text>
<text x="276.2" y="53.4">CN3</text>
<text x="360" y="51.3">CN9</text>
<text x="19.6" y="56.7">CN7</text>
<text x="150.9" y="57.3">C64</text>
<text x="246.6" y="55.6">NC/R120</text>
<text x="360" y="54.3">GP01-1250WRS-4P</text>
<text x="68.8" y="62.6">1K</text>
<text x="86.1" y="63.4">MMBT3904_C2891808</text>
<text x="86.1" y="60.2">Q3</text>
<text x="146.9" y="60.8">0.1uF/50V</text>
<text x="61.1" y="66.1">R17</text>
<text x="172.2" y="89.8">HDR-F-2.54_1x2</text>
<text x="172.2" y="86.6">H12</text>
<text x="240.6" y="100.8">D6</text>
<text x="307.6" y="100.8">D7</text>
<text x="307.6" y="104">TPD4E02B04DQAR</text>
<text x="356.5" y="102.6">PM254-1-06-W-8.5</text>
<text x="369.7" y="106.4">U7</text>
<text x="240.9" y="109.6">TPD4E02B04DQAR</text>
<text x="280.5" y="166.1">1N5819WS</text>
<text x="284.5" y="163.1">D4</text>
<text x="24.1" y="169.6">1uf</text>
<text x="27" y="172">C23</text>
<text x="351.3" y="172.7">GP01-1250WRS-4P</text>
<text x="351.3" y="169.5">CN8</text>
<text x="26.2" y="189">0.1uf</text>
<text x="48.3" y="187.2">R2</text>
<text x="48.3" y="190.4">0k</text>
<text x="30.5" y="192.5">C18</text>
<text x="344.5" y="196.1">10R</text>
<text x="344.5" y="192.6">R69</text>
<text x="358.8" y="195.7">10R</text>
<text x="358.8" y="192.5">R70</text>
<text x="434.6" y="194.3">D20</text>
<text x="28.9" y="203.1">C16</text>
<text x="30" y="199.5">0.1uf</text>
<text x="182.4" y="202.8">TPE05H3S4</text>
<text x="182.4" y="199.6">D1</text>
<text x="20.1" y="208.4">C14</text>
<text x="210.9" y="208.2">KH-TYPE-C-16P</text>
<text x="210.9" y="205">USB1.1</text>
<text x="19.9" y="211.9">10uf</text>
<text x="103.8" y="220.7">U1</text>
<text x="103.8" y="223.6">CH9102F</text>
<text x="113.4" y="256.3">R43</text>
<text x="113.4" y="259.5">10K</text>
<text x="50.5" y="267.7" transform="rotate(-90 50.5 267.7)">Q6</text>
<text x="54" y="267.8" transform="rotate(-90 54 267.8)">SS8550</text>
<text x="116" y="267.9">D5</text>
<text x="375.9" y="267.9">GP01-1250WRS-4P</text>
<text x="375.9" y="264.8">CN5</text>
<text x="37.5" y="275.3">10K</text>
<text x="37.6" y="272.2">R45</text>
<text x="88.7" y="275.7">R44</text>
<text x="116" y="271.1">1N4148</text>
<text x="57" y="280.8">R46</text>
<text x="88.7" y="278.9">1K</text>
<text x="278.7" y="277.2">1N5819WS</text>
<text x="56.7" y="284.3">1K</text>
<text x="107.2" y="285.7">SEBT8050</text>
<text x="107.2" y="282.5">Q5</text>
<text x="278.4" y="284.2">D3</text>
<text x="175.3" y="317.4">TPE05H3S4</text>
<text x="175.3" y="314.2">D2</text>
<text x="205.6" y="316.1">USB1.2</text>
<text x="28.7" y="321.3">C68</text>
<text x="205.6" y="319.3">KH-TYPE-C-16P</text>
<text x="30.7" y="324.8">1uF</text>
<text x="35.8" y="329.7">0k</text>
<text x="35.8" y="326.6">R18</text>
<text x="14.6" y="331.9">C63</text>
<text x="15.2" y="335.4">0.1uF</text>
<text x="33.6" y="349.5">0.1uf</text>
<text x="34.2" y="353">C50</text>
<text x="30.7" y="356.5">C49</text>
<text x="30.4" y="360.1">10uf</text>
<text x="95" y="377.1">CH9102F</text>
<text x="95" y="374.1">U8</text>
</g>
<g font-size="3.2">
<text x="194.2" y="46">2</text>
<text x="200.4" y="48.3">GNDCANH</text>
<text x="174.6" y="95.4">1</text>
<text x="174.6" y="99">2</text>
<text x="75.4" y="178.7">2</text>
<text x="78.9" y="180.4">GND</text>
<text x="66.6" y="332.1">2</text>
<text x="70.1" y="333.9">GND</text>
</g>
<g font-size="3.2" fill="#f00">
<text x="194.2" y="49.6">3</text>
<text x="200.4" y="51.9">VCCCANL</text>
<text x="75.4" y="196.3">7</text>
<text x="78.9" y="198.1">VDD5</text>
<text x="66.6" y="349.8">7</text>
<text x="70.1" y="351.5">VDD5</text>
</g>
<g font-size="2.8" fill="#000080">
<text x="206.1" y="39.5">SN65HVD230DR</text>
<text x="206.1" y="36.4">U4</text>
</g>
</svg>
